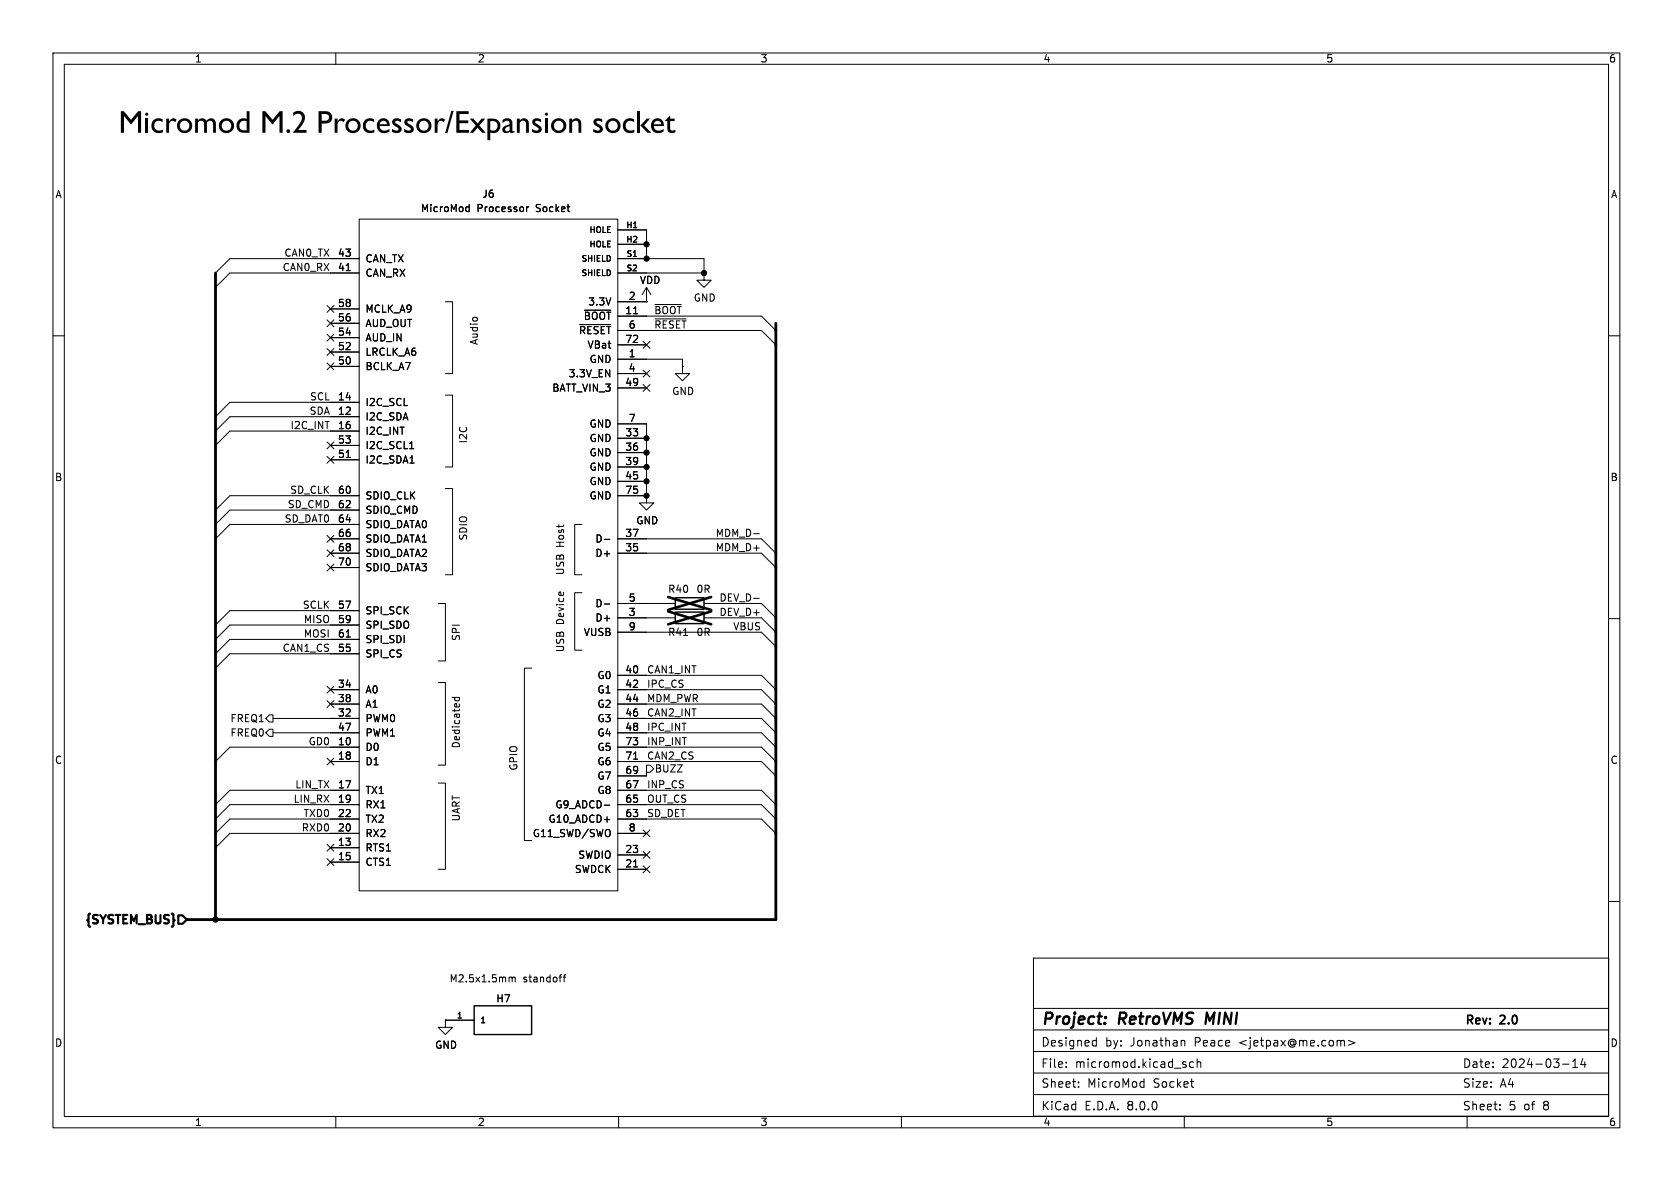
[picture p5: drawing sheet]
<svg xmlns="http://www.w3.org/2000/svg" width="297mm" height="210mm" viewBox="0 0 297 210" stroke-linecap="round" stroke-linejoin="round" font-family="sans-serif">
<g fill="none" stroke="#000" stroke-width=".18">
<path d="M9.4 9.4h277v190h-277zM11.4 11.4h273v186h-273zM59.4 9.4v2M63.5 38.7h45.7v118.8h-45.7zM82.6 36.6h.3M82.9 36.1v1.3M82.9 37.3l-.3 .1M93.1 36.6v.8M93.5 36.6l-.4 .2M9.4 59.4h2M57.8 59.1l1.2 1.2M57.8 54l1.2 1.2"/>
<path d="M57.8 56.5l1.2 1.3M58.4 59.7h5.1M58.4 57.2h5.1M58.4 54.6h5.1M59 59.1l-1.2 1.2M59 54l-1.2 1.2M59 56.5l-1.2 1.3M61.2 47.8h.7M63.5 45.7h-22.9l-2.5 2.6M63.5 48.3h-22.9l-2.5 2.5M78.7 53.3h1.3v12.7h-1.3M102.5 57.4h5.5"/>
<path d="M103.3 54.8h4.7M109.2 40.6h5.1v5.1M109.2 45.7h15.3v2.6M109.2 55.9h25.4l2.6 2.5M109.2 58.4h25.4l2.6 2.6M109.2 43.2h5.1M109.2 48.3h15.3M109.2 53.3h5.1M112 55.5h.7M114.3 53.3h.1M114.3 50.8l-.8 1.3M114.3 50.8v2.5"/>
<path d="M114.3 50.8l.8 1.3M115.8 56.4h5.5M115.8 53.8h4.6M124.5 48.3v1.2h1.2l-1.2 1.3-1.3-1.3h1.3M124.5 48.3h.1M284.4 59.4h2M57.8 78.1l1.2 1.2M57.8 64.2l1.2 1.2M57.8 61.6l1.2 1.2M58.4 64.8h5.1M58.4 62.2h5.1M58.4 78.7h5.1"/>
<path d="M59 78.1l-1.2 1.2M59 64.2l-1.2 1.2M59 61.6l-1.2 1.2M63.5 73.7h-22.9l-2.5 2.5M63.5 71.1h-22.9l-2.5 2.6M63.5 76.2h-22.9l-2.5 2.5M72.4 79.3h.7M78.7 69.9h1.3v12.7h-1.3M109.2 74.9h5.1v12.7M109.2 77.5h5.1M109.2 61h5.1M109.2 63.5h11.4v1.3"/>
<path d="M109.2 66h5.1M109.2 68.6h5.1M113.7 60.4l1.2 1.2M113.7 65.4l1.2 1.2M113.7 68l1.2 1.2M114.9 65.4l-1.2 1.2M114.9 68l-1.2 1.2M114.9 60.4l-1.2 1.2M120.6 64.8v1.2h1.3l-1.3 1.3-1.2-1.3h1.2M120.6 64.8h.1M57.8 80.7l1.2 1.2M57.8 94.6l1.2 1.3"/>
<path d="M57.8 97.2l1.2 1.2M57.8 99.7l1.2 1.2M58.4 97.8h5.1M58.4 95.3h5.1M58.4 81.3h5.1M59 94.6l-1.2 1.3M59 97.2l-1.2 1.2M59 80.7l-1.2 1.2M59 99.7l-1.2 1.2M61.2 80.9h.7M63.5 87.6h-22.9l-2.5 2.6M63.5 90.2h-22.9l-2.5 2.5"/>
<path d="M63.5 92.7h-22.9l-2.5 2.6M72.5 81.9h.7M78.7 86.4h1.3v15.2h-1.3M102.9 92.7h-1.3v8.9h1.3M106.8 95.3h1M109.2 97.8h25.4l2.6 2.5M109.2 80h5.1M109.2 95.3h25.4l2.6 2.5M109.2 82.6h5.1M109.2 85.1h5.1M109.2 87.6h5.1M114.3 87.6v1.3h1.3l-1.3 1.3-1.3-1.3h1.3"/>
<path d="M114.3 87.6h.1M133.2 94.3h1M58.4 100.3h5.1M61.2 112.6h.7M63.5 115.6h-22.9l-2.5 2.5M63.5 108h-22.9l-2.5 2.5M63.5 110.5h-22.9l-2.5 2.5M63.5 113h-22.9l-2.5 2.6M77.5 106.7h1.2v10.1h-1.2M94 118.1h-1.3v30.5h1.3M102.9 104.8h-1.3v10.1h1.3M106.8 106.8h1"/>
<path d="M109.2 106.7h10.2M109.2 109.2h10.2M109.2 111.8h25.4l2.6 2.5M109.2 119.4h25.4l2.6 2.5M120.8 112.3h.8M124.5 106.7h10.1l2.6 2.5M124.5 109.2h10.1l2.6 2.6M133.2 105.8h1M284.4 109.4h2M47.6 126.4h.7v1.2h-.7l-.6-.6zM47.6 128.9h.7v1.3h-.7l-.6-.7zM48.3 127h15.2"/>
<path d="M48.3 129.5h15.2M57.8 121.3l1.2 1.2M57.8 123.9l1.2 1.2M57.8 134l1.2 1.2M58.4 134.6h5.1M58.4 121.9h5.1M58.4 124.5h5.1M59 121.3l-1.2 1.2M59 123.9l-1.2 1.2M59 134l-1.2 1.2M63.5 132.1h-22.9l-2.5 2.5M63.5 139.7h-22.9l-2.5 2.5"/>
<path d="M77.5 138.4h1.2v15.3h-1.2M77.5 120.7h1.2v14.6h-1.2M80 123.3h1.2M80.4 123.3v.3l.2 .3 .6-.1v-.5M109.2 132.1h25.4l2.6 2.5M109.2 139.7h25.4l2.6 2.5M109.2 134.6h25.4l2.6 2.6M109.2 127h25.4l2.6 2.5M109.2 121.9h25.4l2.6 2.6M109.2 124.5h25.4l2.6 2.5M109.2 129.5h25.4l2.6 2.6M112 134.2h.7"/>
<path d="M114.3 135.3h.6l.7 .6-.7 .6h-.6zM114.3 135.9v1.3h-5.1M57.8 149.3l1.2 1.2M57.8 151.8l1.2 1.2M58.4 149.9h5.1M58.4 152.4h5.1M59 149.3l-1.2 1.2M59 151.8l-1.2 1.2M63.5 142.2h-22.9l-2.5 2.6M63.5 147.3h-22.9l-2.5 2.6M63.5 144.8h-22.9l-2.5 2.5M106.8 144.9h1"/>
<path d="M106.8 142.3h1M107.8 146.8v.9M109.2 142.2h25.4l2.6 2.6M109.2 147.3h5.1M109.2 153.7h5.1M109.2 144.8h25.4l2.6 2.5M109.2 151.1h5.1M112 153.3h.7M113.7 146.7l1.2 1.2M113.7 153.1l1.2 1.2M113.7 150.5l1.2 1.2M114.9 146.7l-1.2 1.2"/>
<path d="M114.9 153.1l-1.2 1.2M114.9 150.5l-1.2 1.2M284.4 159.4h2M90.1 172.8l.3-.1 .1 .2M90.5 172.9l.2-.2 .3 .1 .1 .8M90.5 172.9v.7M99.6 172.7h.4M100 172.3l-.3 .2v1.1M182.7 169.4h101.7v27.9h-101.7zM182.7 178.3h101.6M59.4 197.4v2M78.7 180.3v1.3h1.3l-1.3 1.3-1.2-1.3h1.2"/>
<path d="M78.7 180.3h.1M78.7 180.3h5.1M109.4 197.4v2M159.4 197.4v2M182.7 193.5h101.6M182.7 189.7h101.6M182.7 185.9h101.6M182.7 182.1h101.6M188.5 188.6v.1M188.5 187.8v.1M190.7 192.1v.1M190.7 191.3v.1"/>
<path d="M193.4 183.9l.4 .1M193.8 183.4v1.5M193.8 184.8l-.4 .1M201.8 191.2l.4 .1M202.2 190.7v1.5M202.2 192.1l-.4 .1M209 183.9l.4 .1 .1 .1v.8M209.4 197.4v2M209.6 188.3v.3M211 187.8l-.4-.1-.3 .3v.4l.1 .2h.6M211.6 187.8l.3-.1 .3 .1 .1 .9M211.6 187.2v1.5"/>
<path d="M237.5 183.9l.2 .2v.8M238.4 183.9l1.1 .4-1.1 .5M259.4 197.4v2M265.2 196.1v.1M265.2 195.3v.1M276.2 188.1h1.2M278 188.7h.9M278 187.6l.5-.4v1.5M279.8 187.1l-.3 1.1h.9M280.2 187.7v1"/>
</g>
<path d="M195.5 179.8v.1l-.1 .1M195.5 179.8l-.2 .1 .1 .1M195.5 179.8l-.1 .2M213.4 179l-.3 2M195.3 180.8l.1 .1-.1 .1" fill="none" stroke="#000" stroke-width=".4"/>
<path d="M119.4 105.7h5.1v2h-5.1zM119.4 108.2h5.1v2h-5.1zM83.8 177.8h10.2v5.1h-10.2z" fill="none" stroke="#000" stroke-width=".25"/>
<path d="M118.1 105.5l7.6 2.3M118.1 108.1l7.6 2.3M125.7 105.5l-7.6 2.3M125.7 108.1l-7.6 2.3" fill="none" stroke="#000" stroke-width=".46"/>
<path d="M15.9 161.5l-.2 .2M30.4 161.5l.3 .2M31.5 161.8h.8l.7 .8-.7 .7h-.8z" fill="none" stroke="#000" stroke-width=".38"/>
<path d="M38.1 48.3v114.3M137.2 57.2v105.4h-104.2" fill="none" stroke="#000" stroke-width=".5"/>
<g fill="#000" stroke="#000" stroke-width=".18">
<circle cx="114.3" cy="43.2" r=".46"/>
<circle cx="114.3" cy="45.7" r=".46"/>
<circle cx="124.5" cy="48.3" r=".46"/>
<circle cx="114.3" cy="77.5" r=".46"/>
<circle cx="114.3" cy="87.6" r=".46"/>
<circle cx="114.3" cy="80" r=".46"/>
<circle cx="114.3" cy="82.6" r=".46"/>
<circle cx="114.3" cy="85.1" r=".46"/>
<circle cx="38.1" cy="162.6" r=".46"/>
</g>
<g font-size="5.6">
<text x="21" y="24.1">MicromodM.2Processor/Expansion</text>
<text x="104.7" y="24.1">socket</text>
</g>
<g font-size="2.8">
<text x="184" y="181.7">Project:</text>
<text x="197.9" y="181.7">RetroVMS</text>
<text x="214" y="181.7">MINI</text>
</g>
<g font-size="2.1">
<text x="14.6" y="163.9">{SYSTEM_BUS}</text>
<text x="184" y="185.2">Designed</text>
<text x="195.4" y="185.2">by:</text>
<text x="199.9" y="185.2">Jonathan</text>
<text x="211.3" y="185.2">Peace</text>
<text x="219.3" y="185.2">&lt;jetpax@me.com&gt;</text>
<text x="258.9" y="181.5">Rev:</text>
<text x="265.3" y="181.5">2.0</text>
<text x="184" y="189">File:</text>
<text x="190.1" y="189">micromod.kicad_sch</text>
<text x="258.5" y="189">Date:</text>
<text x="265.5" y="189">2024-03-14</text>
<text x="184" y="196.5">KiCad</text>
<text x="184" y="192.5">Sheet:</text>
<text x="191.7" y="196.5">E.D.A.</text>
<text x="192.2" y="192.5">MicroMod</text>
<text x="199.3" y="196.5">8.0.0</text>
<text x="204" y="192.5">Socket</text>
<text x="258.5" y="192.5">Size:</text>
<text x="258.5" y="196.5">Sheet:</text>
<text x="265.2" y="192.5">A4</text>
<text x="266.7" y="196.5">5</text>
<text x="269.5" y="196.5">of</text>
<text x="273" y="196.5">8</text>
</g>
<g font-size="1.8">
<text x="34.4" y="11.2">1</text>
<text x="84.4" y="11.2">2</text>
<text x="134.4" y="11.2">3</text>
<text x="184.4" y="11.2">4</text>
<text x="234.4" y="11.2">5</text>
<text x="284.4" y="11.2">6</text>
<text x="9.7" y="35.2">A</text>
<text x="85.2" y="35.2">J6</text>
<text x="284.7" y="35.2">A</text>
<text x="74.3" y="37.7">MicroMod</text>
<text x="84.3" y="37.7">Processor</text>
<text x="94.9" y="37.7">Socket</text>
<text x="49.9" y="48">CAN0_RX</text>
<text x="50.2" y="45.5">CAN0_TX</text>
<text x="59.6" y="45.5">43</text>
<text x="64.5" y="46.6">CAN_TX</text>
<text x="59.6" y="48">41</text>
<text x="64.5" y="49.1">CAN_RX</text>
<text x="111.1" y="53.1">2</text>
<text x="113" y="50.4">VDD</text>
<text x="122.6" y="53.5">GND</text>
<text x="59.6" y="59.4">54</text>
<text x="59.6" y="56.9">56</text>
<text x="59.6" y="54.4">58</text>
<text x="64.5" y="58">AUD_OUT</text>
<text x="64.5" y="55.5">MCLK_A9</text>
<text x="102.3" y="59.3">~{RESET}</text>
<text x="103.1" y="56.7">~{BOOT}</text>
<text x="103.9" y="54.2">3.3V</text>
<text x="110.4" y="55.6">11</text>
<text x="111.1" y="58.2">6</text>
<text x="115.6" y="58.2">~{RESET}</text>
<text x="115.6" y="55.6">~{BOOT}</text>
<text x="59.6" y="64.5">50</text>
<text x="59.6" y="62">52</text>
<text x="64.5" y="65.6">BCLK_A7</text>
<text x="64.5" y="63.1">LRCLK_A6</text>
<text x="64.5" y="60.6">AUD_IN</text>
<text x="84.7" y="61.1" transform="rotate(-90 84.7 61.1)">Audio</text>
<text x="103.8" y="61.8">VBat</text>
<text x="104.1" y="64.4">GND</text>
<text x="110.4" y="60.7">72</text>
<text x="111.1" y="63.2">1</text>
<text x="111.1" y="65.8">4</text>
<text x="54.7" y="70.9">SCL</text>
<text x="59.6" y="70.9">14</text>
<text x="64.5" y="72">I2C_SCL</text>
<text x="97.5" y="69.4">BATT_VIN_3</text>
<text x="100.4" y="66.9">3.3V_EN</text>
<text x="110.4" y="68.3">49</text>
<text x="118.7" y="70">GND</text>
<text x="51.3" y="75.9">I2C_INT</text>
<text x="54.6" y="73.4">SDA</text>
<text x="59.6" y="73.4">12</text>
<text x="59.6" y="75.9">16</text>
<text x="64.5" y="74.5">I2C_SDA</text>
<text x="64.5" y="77.1">I2C_INT</text>
<text x="104.1" y="75.8">GND</text>
<text x="110.4" y="77.2">33</text>
<text x="111.1" y="74.7">7</text>
<text x="59.6" y="81">51</text>
<text x="59.6" y="78.5">53</text>
<text x="64.5" y="82.1">I2C_SDA1</text>
<text x="64.5" y="79.6">I2C_SCL1</text>
<text x="82.8" y="78.5" transform="rotate(-90 82.8 78.5)">I2C</text>
<text x="104.1" y="78.3">GND</text>
<text x="104.1" y="80.9">GND</text>
<text x="104.1" y="83.4">GND</text>
<text x="110.4" y="79.8">36</text>
<text x="110.4" y="82.3">39</text>
<text x="9.6" y="85.2">B</text>
<text x="50.8" y="89.9">SD_CMD</text>
<text x="51.2" y="87.4">SD_CLK</text>
<text x="59.6" y="87.4">60</text>
<text x="59.6" y="89.9">62</text>
<text x="64.5" y="88.5">SDIO_CLK</text>
<text x="104.1" y="86">GND</text>
<text x="104.1" y="88.5">GND</text>
<text x="110.4" y="84.8">45</text>
<text x="110.4" y="87.4">75</text>
<text x="284.6" y="85.2">B</text>
<text x="50.2" y="92.4">SD_DAT0</text>
<text x="59.6" y="92.5">64</text>
<text x="59.6" y="95">66</text>
<text x="64.5" y="91">SDIO_CMD</text>
<text x="64.5" y="93.6">SDIO_DATA0</text>
<text x="82.8" y="95.7" transform="rotate(-90 82.8 95.7)">SDIO</text>
<text x="110.4" y="95">37</text>
<text x="112.4" y="92.9">GND</text>
<text x="126.4" y="95">MDM_D-</text>
<text x="59.6" y="97.5">68</text>
<text x="59.6" y="100.1">70</text>
<text x="64.5" y="96.1">SDIO_DATA1</text>
<text x="64.5" y="98.7">SDIO_DATA2</text>
<text x="64.5" y="101.2">SDIO_DATA3</text>
<text x="99.9" y="101.8" transform="rotate(-90 99.9 101.8)">USB</text>
<text x="99.9" y="96.8" transform="rotate(-90 99.9 96.8)">Host</text>
<text x="105.2" y="98.7">D+</text>
<text x="105.2" y="96.1">D-</text>
<text x="110.4" y="97.5">35</text>
<text x="126.4" y="97.5">MDM_D+</text>
<text x="53.4" y="107.7">SCLK</text>
<text x="59.6" y="107.7">57</text>
<text x="105.2" y="107.5">D-</text>
<text x="111.1" y="106.4">5</text>
<text x="118" y="105">R40</text>
<text x="123" y="105">0R</text>
<text x="127.1" y="106.4">DEV_D-</text>
<text x="53.6" y="112.8">MOSI</text>
<text x="53.6" y="110.2">MISO</text>
<text x="59.6" y="110.2">59</text>
<text x="59.6" y="112.8">61</text>
<text x="64.5" y="108.8">SPI_SCK</text>
<text x="64.5" y="111.4">SPI_SDO</text>
<text x="64.5" y="113.9">SPI_SDI</text>
<text x="81.5" y="113.4" transform="rotate(-90 81.5 113.4)">SPI</text>
<text x="99.9" y="110.4" transform="rotate(-90 99.9 110.4)">Device</text>
<text x="103.1" y="112.6">VUSB</text>
<text x="105.2" y="110.1">D+</text>
<text x="111.1" y="109">3</text>
<text x="111.1" y="111.5">9</text>
<text x="118" y="112.6">R41</text>
<text x="123" y="112.6">0R</text>
<text x="127.1" y="109">DEV_D+</text>
<text x="129.5" y="111.5">VBUS</text>
<text x="49.9" y="115.3">CAN1_CS</text>
<text x="59.6" y="115.3">55</text>
<text x="64.5" y="116.4">SPI_CS</text>
<text x="99.9" y="115.4" transform="rotate(-90 99.9 115.4)">USB</text>
<text x="110.4" y="119.1">40</text>
<text x="114.3" y="119.1">CAN1_INT</text>
<text x="59.6" y="121.7">34</text>
<text x="59.6" y="124.2">38</text>
<text x="64.5" y="122.8">A0</text>
<text x="64.5" y="125.3">A1</text>
<text x="105.5" y="120.2">G0</text>
<text x="105.5" y="122.8">G1</text>
<text x="105.5" y="125.3">G2</text>
<text x="110.4" y="121.7">42</text>
<text x="110.4" y="124.2">44</text>
<text x="114.3" y="124.2">MDM_PWR</text>
<text x="114.3" y="121.7">IPC_CS</text>
<text x="40.6" y="127.9">FREQ1</text>
<text x="40.6" y="130.4">FREQ0</text>
<text x="54.5" y="131.8">GD0</text>
<text x="59.6" y="131.8">10</text>
<text x="59.6" y="126.7">32</text>
<text x="59.6" y="129.3">47</text>
<text x="64.5" y="127.9">PWM0</text>
<text x="64.5" y="130.4">PWM1</text>
<text x="105.5" y="127.9">G3</text>
<text x="105.5" y="130.4">G4</text>
<text x="110.4" y="126.7">46</text>
<text x="110.4" y="129.3">48</text>
<text x="110.4" y="131.8">73</text>
<text x="114.3" y="131.8">INP_INT</text>
<text x="114.3" y="129.3">IPC_INT</text>
<text x="114.3" y="126.7">CAN2_INT</text>
<text x="9.6" y="135.2">C</text>
<text x="59.6" y="134.4">18</text>
<text x="64.5" y="132.9">D0</text>
<text x="64.5" y="135.5">D1</text>
<text x="81.5" y="132.4" transform="rotate(-90 81.5 132.4)">Dedicated</text>
<text x="91.7" y="136.3" transform="rotate(-90 91.7 136.3)">GPIO</text>
<text x="105.5" y="135.5">G6</text>
<text x="105.5" y="132.9">G5</text>
<text x="110.4" y="136.9">69</text>
<text x="110.4" y="134.4">71</text>
<text x="114.3" y="134.4">CAN2_CS</text>
<text x="115.7" y="136.8">BUZZ</text>
<text x="284.6" y="135.2">C</text>
<text x="51.8" y="142">LIN_RX</text>
<text x="52.1" y="139.4">LIN_TX</text>
<text x="59.6" y="139.4">17</text>
<text x="59.6" y="142">19</text>
<text x="64.5" y="140.6">TX1</text>
<text x="64.5" y="143.1">RX1</text>
<text x="98.1" y="143.1">G9_ADCD-</text>
<text x="105.5" y="140.6">G8</text>
<text x="105.5" y="138">G7</text>
<text x="110.4" y="142">65</text>
<text x="110.4" y="139.4">67</text>
<text x="114.3" y="142">OUT_CS</text>
<text x="114.3" y="139.4">INP_CS</text>
<text x="53.3" y="147.1">RXD0</text>
<text x="53.6" y="144.5">TXD0</text>
<text x="59.6" y="149.6">13</text>
<text x="59.6" y="147.1">20</text>
<text x="59.6" y="144.5">22</text>
<text x="64.5" y="148.2">RX2</text>
<text x="64.5" y="145.6">TX2</text>
<text x="81.5" y="145.3" transform="rotate(-90 81.5 145.3)">UART</text>
<text x="94.1" y="148.2">G11_SWD/SWO</text>
<text x="96.9" y="145.6">G10_ADCD+</text>
<text x="110.4" y="144.5">63</text>
<text x="111.1" y="147.1">8</text>
<text x="114.3" y="144.5">SD_DET</text>
<text x="59.6" y="152.1">15</text>
<text x="64.5" y="150.7">RTS1</text>
<text x="64.5" y="153.3">CTS1</text>
<text x="101.5" y="154.5">SWDCK</text>
<text x="102.1" y="152">SWDIO</text>
<text x="110.4" y="153.4">21</text>
<text x="110.4" y="150.9">23</text>
<text x="79.4" y="173.7">M2.5x1.5mm</text>
<text x="92.5" y="173.7">standoff</text>
<text x="87.6" y="177.4">H7</text>
<text x="9.6" y="185.2">D</text>
<text x="76.8" y="185.6">GND</text>
<text x="284.6" y="185.2">D</text>
<text x="34.4" y="199.3">1</text>
<text x="84.4" y="199.3">2</text>
<text x="134.4" y="199.3">3</text>
<text x="184.4" y="199.3">4</text>
<text x="234.4" y="199.3">5</text>
<text x="284.4" y="199.3">6</text>
</g>
<g font-size="1.4">
<text x="104.1" y="41.4">HOLE</text>
<text x="110.6" y="40.4">H1</text>
<text x="102.7" y="46.5">SHIELD</text>
<text x="104.1" y="43.9">HOLE</text>
<text x="110.6" y="42.9">H2</text>
<text x="110.7" y="45.5">S1</text>
<text x="102.7" y="49">SHIELD</text>
<text x="110.7" y="48">S2</text>
<text x="80.7" y="180.1">1</text>
<text x="84.8" y="181.1">1</text>
</g>
</svg>
